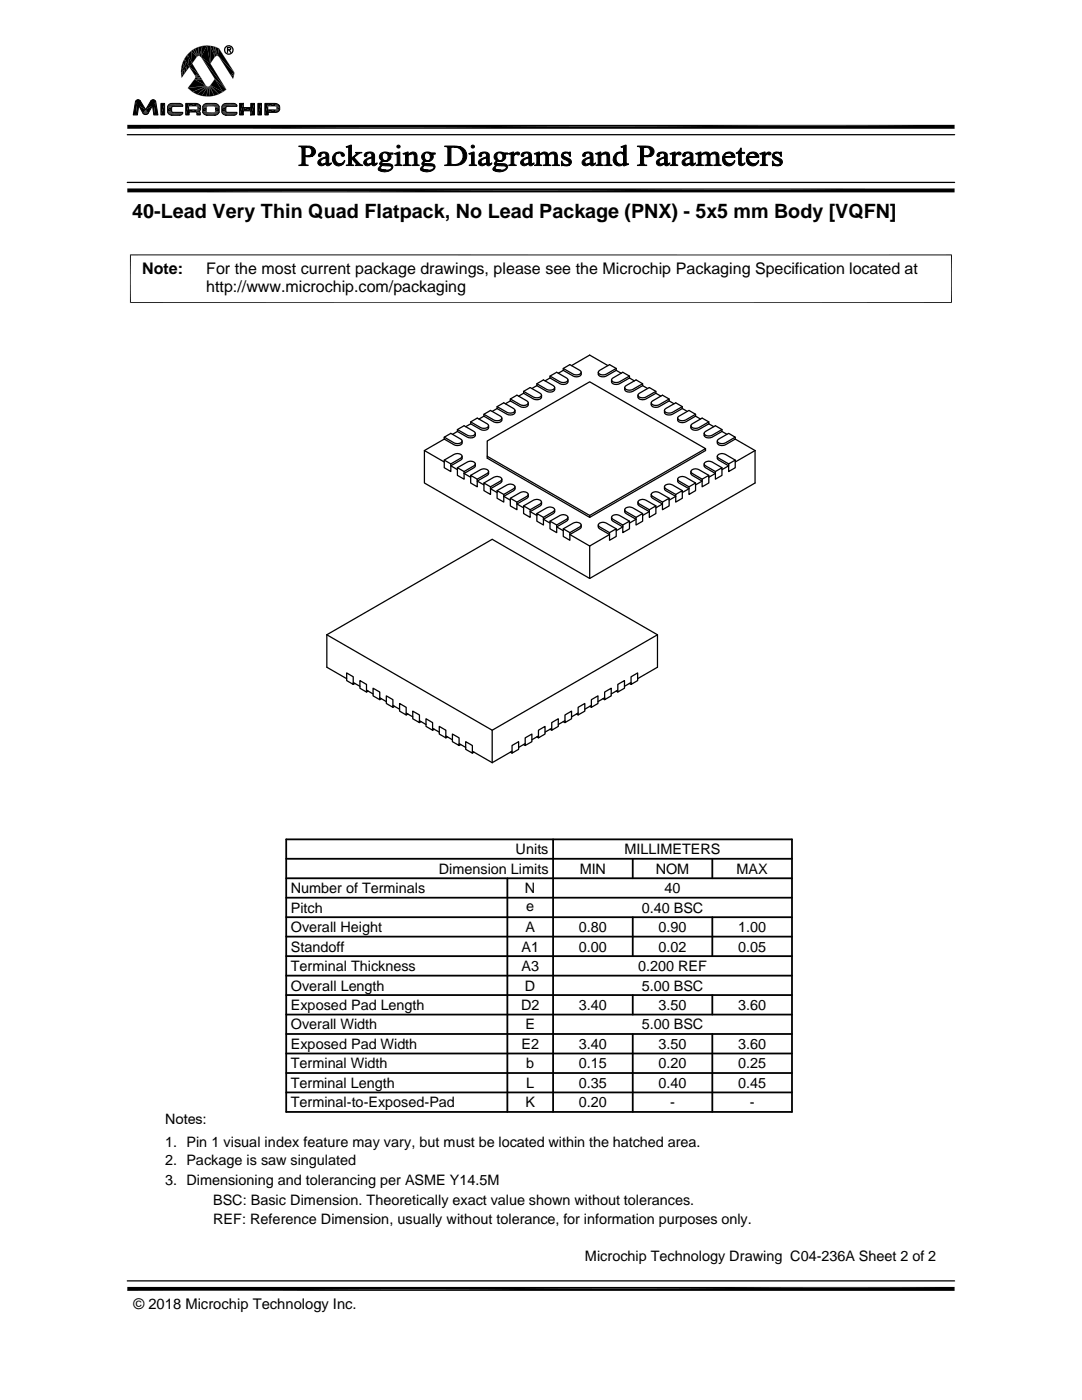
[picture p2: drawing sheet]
<svg xmlns="http://www.w3.org/2000/svg" width="216mm" height="279mm" viewBox="0 0 216 279" stroke-linecap="round" stroke-linejoin="round" font-family="sans-serif">
<g fill="none" stroke="#000" stroke-width=".25">
<path d="M45.4 9.9h.6v-.3l-.6-.1v1M45.7 9.9l.3 .6M25.4 36.4h165.1M25.4 26.9h165.1M34.3 23h.1M41.3 23h.1M42.9 23h.1M45.1 23h.1M48.6 20.6h.1M50 22.9h.1M101.8 79.6l2.3 1.3a.79 .79 0 0 0 .8 0 .79 .79 0 0 0 .4-.7l-2.2-1.3-1.3 .7v.4M104.5 78.1l2.2 1.3a.79 .79 0 0 0 .9 0 .79 .79 0 0 0 .4-.7l-2.2-1.4-1.3 .8v.4"/>
<path d="M104.5 78.5l2.2 1.2a.87 .87 0 0 0 1 0 .87 .87 0 0 0 .4-.8M104.5 78.5l-1 .6M107.1 76.6l2.3 1.2a.78 .78 0 0 0 .8 .1 .78 .78 0 0 0 .4-.7l-2.2-1.4-1.3 .8v.4M107.1 77l2.3 1.2a.86 .86 0 0 0 .9 0 .86 .86 0 0 0 .4-.9M107.1 77l-1 .5M109.7 75.1l2.3 1.2a.79 .79 0 0 0 .8 .1 .79 .79 0 0 0 .5-.8l-2.2-1.3-1.4 .8v.3M109.7 75.4l2.3 1.3a.87 .87 0 0 0 .9 0 .87 .87 0 0 0 .4-.9M109.7 75.4l-.9 .6M112.4 73.5l2.3 1.3a.79 .79 0 0 0 .8 0 .79 .79 0 0 0 .4-.7l-2.2-1.3-1.3 .7v.4M112.4 73.9l2.3 1.3a.87 .87 0 0 0 .9-.1 .87 .87 0 0 0 .4-.8M112.4 73.9l-1 .6M121.3 73l-3.6-2.1-3.7 2.1"/>
<path d="M123 73.9l1 .6M123 73.9l-2.3 1.3a.87 .87 0 0 1-.9-.1 .87 .87 0 0 1-.4-.8M123 73.5l-2.3 1.3a.79 .79 0 0 1-.8 0 .79 .79 0 0 1-.5-.7l2.2-1.3 1.4 .7v.4M125.6 75.4l1 .6M125.6 75.4l-2.3 1.3a.87 .87 0 0 1-.9 0 .87 .87 0 0 1-.4-.9M125.6 75.1l-2.3 1.2a.79 .79 0 0 1-.8 .1 .79 .79 0 0 1-.4-.8l2.2-1.3 1.3 .8v.3M128.2 77l1 .5M128.2 77l-2.2 1.2a.87 .87 0 0 1-1 0 .87 .87 0 0 1-.3-.9M128.2 76.6l-2.2 1.2a.79 .79 0 0 1-.9 .1 .79 .79 0 0 1-.4-.7l2.2-1.4 1.3 .8v.4M130.9 78.5l1 .6M130.9 78.5l-2.3 1.2a.87 .87 0 0 1-.9 0 .87 .87 0 0 1-.4-.8M130.9 78.1l-2.3 1.3a.79 .79 0 0 1-.8 0 .79 .79 0 0 1-.4-.7l2.2-1.4 1.3 .8v.4"/>
<path d="M133.5 79.6l-2.2 1.3a.79 .79 0 0 1-.9 0 .79 .79 0 0 1-.4-.7l2.2-1.3 1.3 .7v.4M84.7 89.9v6.5l33 19 33-19v-6.5M84.7 89.9l3.9 2.3M88.6 87.6l-3.9 2.3M88.6 91.8l1.4 .8v1.5l-1.4-.8zM88.6 91.8l2-1.1a1.11 1.11 0 0 1 1.6 .4l-.3 .3-1.9 1.2M88.6 87.2l2.3 1.3a.81 .81 0 0 0 1.3-.7l-2.2-1.3-1.4 .7v.4M88.6 87.6l2.3 1.3a.86 .86 0 0 0 .9-.1 .86 .86 0 0 0 .4-.8M91.3 93.3l2-1.1a1.11 1.11 0 0 1 1.5 .4l-.2 .4-2 1.1M91.3 85.7l2.2 1.3a.79 .79 0 0 0 .9 0 .79 .79 0 0 0 .4-.7l-2.2-1.3-1.3 .7v.4M91.3 93.3l1.3 .8v1.5l-1.3-.7zM91.3 86.1l-1 .6"/>
<path d="M91.3 86.1l2.2 1.3a.87 .87 0 0 0 1-.1 .87 .87 0 0 0 .3-.8M92.2 91.1v.5l-2.2 1.4 1.3 .7M93.9 94.9l1.3 .7v1.6l-1.3-.8zM93.9 94.9l2-1.2a1.13 1.13 0 0 1 1.6 .4l-.3 .4-2 1.1M93.9 84.2l2.3 1.2a.79 .79 0 0 0 .8 .1 .79 .79 0 0 0 .4-.7l-2.2-1.4-1.3 .8v.4M93.9 84.6l2.3 1.2a.87 .87 0 0 0 .9 0 .87 .87 0 0 0 .4-.8M93.9 84.6l-1 .6M94.8 92.6v.6l-.2 .1-2 1.2 1.3 .8M96.6 96.4l1.3 .8v1.5l-1.3-.8zM96.6 96.4l1.9-1.1a1.14 1.14 0 0 1 1.6 .3l-.2 .4-2 1.2M96.6 82.7l2.2 1.2a.79 .79 0 0 0 .9 .1 .79 .79 0 0 0 .4-.8l-2.2-1.3-1.3 .8v.4M96.6 83.1l2.2 1.2a.87 .87 0 0 0 1 0 .87 .87 0 0 0 .3-.9"/>
<path d="M96.6 83.1l-1 .5M97.2 88l20.5-11.8 23.1 13.3-23.1 13.4-20.5-11.8zM97.5 94.1l-.1 .6-.2 .2-2 1.1 1.4 .8M99.2 97.9l2-1.1a1.11 1.11 0 0 1 1.6 .4l-.3 .3-2 1.2M99.2 81.2l2.3 1.2a.79 .79 0 0 0 .8 .1 .79 .79 0 0 0 .4-.8l-2.2-1.3-1.3 .8v.3M99.2 97.9l1.3 .8v1.5l-1.3-.8zM99.2 81.5l2.3 1.3a.87 .87 0 0 0 .9 0 .87 .87 0 0 0 .4-.9M99.2 81.5l-1 .6M100.1 95.6v.6l-.2 .2-2 1.1 1.3 .8M101.8 99.4l1.3 .8v1.5l-1.3-.7zM101.8 99.4l2-1.1a1.11 1.11 0 0 1 1.6 .4l-.3 .4-2 1.1M101.8 80l2.3 1.3a.87 .87 0 0 0 .9-.1 .87 .87 0 0 0 .4-.8"/>
<path d="M101.8 80l-1 .6M102.8 97.2l-.1 .5-.2 .2-2 1.2 1.3 .7M105.4 98.7l-.1 .6-.2 .1-2 1.2 1.4 .7M129.9 98.7l.1 .6 .2 .1 2 1.2-1.3 .7M132.6 97.2v.5l.2 .2 2 1.2-1.3 .7M133.5 80l1 .6M133.5 80l-2.2 1.3a.87 .87 0 0 1-1-.1 .87 .87 0 0 1-.4-.8M133.5 99.4l-2-1.1a1.11 1.11 0 0 0-1.6 .4l.3 .4 2 1.1M134.8 98.7l1.3-.8v1.5l-1.3 .8zM135.2 95.6l.1 .6 .2 .2 2 1.1-1.4 .8M136.1 81.5l1 .6M136.1 81.5l-2.2 1.3a.85 .85 0 0 1-.9 0 .85 .85 0 0 1-.4-.9"/>
<path d="M136.1 81.2l-2.2 1.2a.79 .79 0 0 1-.9 .1 .79 .79 0 0 1-.4-.8l2.2-1.3 1.3 .8v.3M136.1 97.9l-1.9-1.1a1.11 1.11 0 0 0-1.6 .4l.2 .3 2 1.2M137.5 97.2l1.3-.8v1.5l-1.3 .8zM137.9 94.1v.6l.2 .2 2 1.1-1.3 .8M138.8 83.1l1 .5M138.8 83.1l-2.3 1.2a.87 .87 0 0 1-.9 0 .87 .87 0 0 1-.4-.9M138.8 82.7l-2.3 1.2a.79 .79 0 0 1-.8 .1 .79 .79 0 0 1-.4-.8l2.2-1.3 1.3 .8v.4M138.8 96.4l-2-1.1a1.14 1.14 0 0 0-1.6 .3l.3 .4 2 1.2M140.1 95.6l1.3-.7v1.5l-1.3 .8zM140.5 92.6l.1 .6 .2 .1 1.9 1.2-1.3 .8M140.8 89.5v.4l-23.1 13.4-20.5-11.9v-.3M141.4 84.6l1 .6"/>
<path d="M141.4 84.6l-2.2 1.2a.87 .87 0 0 1-1 0 .87 .87 0 0 1-.3-.8M141.4 84.2l-2.2 1.2a.79 .79 0 0 1-.9 .1 .79 .79 0 0 1-.4-.7l2.2-1.4 1.3 .8v.4M141.4 94.9l-2-1.2a1.11 1.11 0 0 0-1.5 .4l.2 .4 2 1.1M142.7 94.1l1.4-.8v1.6l-1.4 .7zM143.1 91.1l.1 .5 .2 .2 2 1.2-1.3 .7M143.2 87.8l2.2-1.3 1.3 .7-2.3 1.3a.79 .79 0 0 1-.8 0 .79 .79 0 0 1-.4-.7zM144.1 86.1l1 .6M144.1 86.1l-2.3 1.3a.86 .86 0 0 1-.9-.1 .86 .86 0 0 1-.4-.8M144.1 85.7l-2.3 1.3a.78 .78 0 0 1-.8 0 .78 .78 0 0 1-.4-.7l2.1-1.3 1.4 .7v.4M144.1 93.3l-2-1.1a1.11 1.11 0 0 0-1.6 .4l.3 .4 1.9 1.1M145.4 92.6l1.3-.8v1.5l-1.3 .8zM146.7 91.8l-2-1.1a1.14 1.14 0 0 0-1.6 .4l.3 .3 2 1.2"/>
<path d="M146.7 87.6l-2.3 1.3a.87 .87 0 0 1-.9 0 .87 .87 0 0 1-.4-.9M146.7 87.6l4 2.3M146.7 87.2v.4M150.7 89.9l-4 2.3M104.5 101l1.3 .7v1.6l-1.3-.8zM104.5 101l1.9-1.2a1.14 1.14 0 0 1 1.7 .4l-.3 .4-2 1.1M107.1 102.5l1.3 .8v1.5l-1.3-.8zM107.1 102.5l2-1.2a1.11 1.11 0 0 1 1.6 .4l-.3 .4-2 1.2M108.1 100.2l-.1 .6-.2 .2-2 1.1 1.3 .8M109.7 104l2-1.1a1.11 1.11 0 0 1 1.6 .4l-.2 .3-2 1.2M109.7 104l1.4 .8v1.5l-1.4-.8zM110.7 101.7l-.1 .6-.2 .2-2 1.1 1.3 .8"/>
<path d="M112.4 105.5l1.3 .8v1.5l-1.3-.7zM112.4 105.5l2-1.1a1.13 1.13 0 0 1 1.6 .4l-.3 .4-2 1.1M113.3 103.3v.5l-.2 .2-2 1.2 1.3 .7M116 104.8l-.1 .5-.2 .2-2 1.2 4 2.3M117.7 102.9v.4M117.7 109v6.4M119.4 104.8v.5l.3 .2 1.9 1.2-3.9 2.3M121.6 106.3l1.4-.8v1.6l-1.4 .7zM122 103.3l.1 .5 .2 .2 2 1.2-1.3 .7M123 105.5l-2-1.1a1.11 1.11 0 0 0-1.6 .4l.3 .4 1.9 1.1M124.3 104.8l1.3-.8v1.5l-1.3 .8zM124.7 101.7v.6l.2 .2 2 1.1-1.3 .8"/>
<path d="M125.6 104l-2-1.1a1.11 1.11 0 0 0-1.6 .4l.3 .3 2 1.2M126.9 103.3l1.3-.8v1.5l-1.3 .8zM127.3 100.2l.1 .6 .2 .2 2 1.1-1.4 .8M128.2 102.5l-1.9-1.2a1.14 1.14 0 0 0-1.6 .4l.2 .4 2 1.2M129.6 101.7l1.3-.7v1.5l-1.3 .8zM130.9 101l-2-1.2a1.13 1.13 0 0 0-1.6 .4l.3 .4 2 1.1M132.2 100.2l1.3-.8v1.6l-1.3 .7zM65.2 126.7l33-19.1 33 19.1v6.5l-4 2.2M65.2 126.7v6.5l4 2.2M65.2 126.7l33 19M69.2 134.3l1.3 .8v1.5l-1.3-.8zM70.5 136.2l1.3 .8"/>
<path d="M70.8 136.4l-.3 .2M71.8 135.8l1.3 .8v1.5l-1.3-.7zM73.1 137.7l1.3 .8M73.4 137.9l-.3 .2M74.4 137.4l1.4 .7v1.5l-1.4-.7zM75.8 139.3l1.3 .7M76.1 139.4l-.3 .2M77.1 138.9l1.3 .7v1.6l-1.3-.8zM118 139.6l1.3-.7v1.5l-1.3 .8zM120.3 139.4l.3 .2M120.6 138.1l1.4-.7v1.5l-1.4 .7zM120.6 139.3l-1.3 .7"/>
<path d="M123 137.9l.3 .2M123.3 137.7l-1.3 .8M123.3 136.6l1.3-.8v1.6l-1.3 .7zM125.6 136.4l.3 .2M125.9 136.2l-1.3 .8M125.9 135.1l1.3-.8v1.5l-1.3 .8zM131.2 126.7l-33 19M78.4 140.8l1.3 .7M78.7 141l-.3 .2M79.7 140.4l1.3 .8v1.5l-1.3-.8zM81 142.3l1.4 .8M81.4 142.5l-.4 .2"/>
<path d="M82.4 141.9l1.3 .8v1.5l-1.3-.8zM83.7 143.8l1.3 .8M84 144l-.3 .2M85 143.4l1.3 .8v1.5l-1.3-.7zM86.3 145.4l1.4 .7M86.7 145.5l-.4 .2M87.7 145l1.3 .7v1.6l-1.3-.8zM89 146.9l1.3 .7M89.3 147.1l-.3 .2M90.3 146.5l1.3 .8v1.5l-1.3-.8zM91.6 148.4l1.3 .8M91.9 148.6l-.3 .2"/>
<path d="M92.9 148l1.4 .8v1.5l-1.4-.8zM94.3 149.9l3.9 2.3M94.6 150.1l-.3 .2M98.2 145.7v6.5M101.8 150.1l.4 .2M102.2 149.9l-4 2.3M102.2 148.8l1.3-.8v1.5l-1.3 .8zM104.5 148.6l.3 .2M104.8 147.3l1.3-.8v1.5l-1.3 .8zM104.8 148.4l-1.3 .8M107.1 147.1l.3 .2M107.4 146.9l-1.3 .7"/>
<path d="M107.4 145.7l1.4-.7v1.5l-1.4 .8zM109.7 145.5l.4 .2M110.1 144.2l1.3-.8v1.6l-1.3 .7zM110.1 145.4l-1.3 .7M112.4 144l.3 .2M112.7 142.7l1.3-.8v1.5l-1.3 .8zM112.7 143.8l-1.3 .8M115 142.5l.4 .2M115.4 141.2l1.3-.8v1.5l-1.3 .8zM115.4 142.3l-1.4 .8M117.7 141l.3 .2M118 140.8l-1.3 .7"/>
<path d="M25.4 255.6h165.1"/>
<circle cx="45.7" cy="10" r=".85"/>
</g>
<g fill="none" stroke="#000" stroke-width=".36">
<path d="M57.1 179.2h100.9M57.1 175.3h100.9M57.1 171.4h100.9M57.1 167.5h100.9v54.4h-100.9zM101.2 175.3v46.6M110.4 167.5v54.4M126.3 171.4v3.9M142.1 171.4v3.9M57.1 186.9h100.9M57.1 183h100.9M57.1 198.6h100.9M57.1 194.7h100.9"/>
<path d="M57.1 190.8h100.9M126.3 183v7.8M126.3 198.6v3.9M142.1 183v7.8M142.1 198.6v3.9M57.1 214.1h100.9M57.1 206.4h100.9M57.1 202.5h100.9M57.1 210.2h100.9M57.1 218h100.9M126.3 206.4v15.5M142.1 206.4v15.5"/>
</g>
<g fill="none" stroke="#000" stroke-width=".2">
<path d="M27.1 20.1l.2-.1a.51 .51 0 0 1 .7 .1l1.1 1.8 1-1.8 .4-.2 .3 .1 .3 .3 .4 2.6h-.8l-.3-1.8-.9 1.5-.6 .3-.3-.3-.9-1.5-.3 1.8h-.8zM32.1 20.6h.8v2.3h-.8zM33.5 22.7h3M33.5 20.9h3M33.7 20.8h2.7M33.7 22.8h2.7M33.8 20.8l.5-.2h1.6a.58 .58 0 0 1 .6 .6l-2.1 .1-.2 .2 .2 .9h2.1v.2l-.4 .4h-1.8a.89 .89 0 0 1-.9-.6v-1.2zM33.9 20.7h2.3M34 23h2.2M37.1 20.6l2.3 .1a.9 .9 0 0 1 .7 .6 .9 .9 0 0 1-.3 1l.2 .2v.4h-.7v-.4l-.2-.1h-1.4v.5h-.6zM40.6 20.9h3M40.7 20.8h2.8"/>
<path d="M40.7 22.8h2.8M40.8 20.8l.5-.2h1.6a.95 .95 0 0 1 .8 .6v1.2a.95 .95 0 0 1-.8 .6h-1.6a.89 .89 0 0 1-.9-.6v-1.2zM40.9 20.7h2.3M41 23h2.2M43.6 22.7h-3M44.4 20.9h2.9M44.4 22.7h2.9M44.5 22.8h2.7M44.6 20.8l.5-.2h1.6a.58 .58 0 0 1 .6 .6l-2.1 .1-.1 .2 .1 .9h2.1v.2l-.4 .4h-1.8a.89 .89 0 0 1-.8-.6v-1.2zM44.7 20.7h2.3M44.8 23h2.2M47.2 20.8h-2.7"/>
<path d="M47.8 20.6h.8v.9h1.4v-.9h.8v2.3h-.8v-.8h-1.4v.8h-.8zM51.5 20.6h.7v2.3h-.7zM52.9 20.6h2a.9 .9 0 0 1 .9 .9 .9 .9 0 0 1-.8 .9h-1.5v.5h-.6zM26 50.8v9.7M189.9 50.8v9.7M189.9 50.9h-164M25.9 60.4h164"/>
</g>
<g fill="#000" stroke="#000" stroke-width=".2">
<path d="M80.4 30.6l.3 .1zM118.9 30.6l.2 .1zM123.9 29.3h.3zM151.6 30.6l.3 .1z"/>
<path d="M60.2 29.4h1.1h-.4v1.7h1.5l-1.5 .1v1.6l.6 .2h-1.9v-.1a.5 .5 0 0 0 .7-.6z" fill-rule="evenodd"/>
<path d="M59.6 29.1h1.6a1.26 1.26 0 0 1 1.3 .4 1.26 1.26 0 0 1 .3 1.3l-.4 .3h-1a.87 .87 0 0 0 .8-.9 .87 .87 0 0 0-.9-.8h-1.1z" fill-rule="evenodd"/>
<path d="M60.9 31.2h1.3z" fill-rule="evenodd"/>
<path d="M63.6 30.7l.3-.2h.6l-.4 .2a.36 .36 0 0 1-.1 .4 .36 .36 0 0 1-.3 .1l-.2-.1z" fill-rule="evenodd"/>
<path d="M63.5 32.1a1.65 1.65 0 0 1 1.6-.6 1.09 1.09 0 0 0-1.1 .9l.3 .3 .6 .1a.83 .83 0 0 1-.9 .3 .83 .83 0 0 1-.6-.7z" fill-rule="evenodd"/>
<path d="M63.9 30.5l.2-.1a1.3 1.3 0 0 1 1.5 .4l.1 1.9 .3 .1a.51 .51 0 0 1-.5 .3 .51 .51 0 0 1-.4-.3v-.1l-.3-.1 .3-.1v-1h-.5l.5-.3a.56 .56 0 0 0-.6-.7z" fill-rule="evenodd"/>
<path d="M64.4 32.8l.7-.1z" fill-rule="evenodd"/>
<path d="M65.7 32.7l.4-.2-.1 .3z" fill-rule="evenodd"/>
<path d="M67 30.6l.6-.1a1.1 1.1 0 0 0-.7 1.2 1.1 1.1 0 0 0 .9 1h.7a1.33 1.33 0 0 1-2-.2 1.33 1.33 0 0 1 .5-1.9z" fill-rule="evenodd"/>
<path d="M67.1 30.5a1.26 1.26 0 0 1 1.6 .4v.2a.46 .46 0 0 1-.5 0 .46 .46 0 0 1-.2-.5z" fill-rule="evenodd"/>
<path d="M67.8 32.7a.93 .93 0 0 0 .9-.7l.1 .2-.3 .5z" fill-rule="evenodd"/>
<path d="M69.1 29.3h.2z" fill-rule="evenodd"/>
<path d="M69.1 29.3l1-.3v3.7l.5 .3h-1.5l.3-.1 .2-.3v-3l-.1-.2z" fill-rule="evenodd"/>
<path d="M70.9 30.4h1.3l-.7 .4-.9 .6 1.2 1.3 .6 .3h-1.5l.2-.3-1-1.1 1-.8v-.3z" fill-rule="evenodd"/>
<path d="M72.8 30.7l.2-.2h.7h-.2a.46 .46 0 0 0-.3 .6l-.2 .2a.32 .32 0 0 1-.3-.2 .32 .32 0 0 1 .1-.4z" fill-rule="evenodd"/>
<path d="M72.7 32.1a1.64 1.64 0 0 1 1.5-.6 1.06 1.06 0 0 0-1.1 .9l.4 .3 .6 .1a.84 .84 0 0 1-.9 .3 .84 .84 0 0 1-.6-.7z" fill-rule="evenodd"/>
<path d="M73 30.5l.2-.1a1.31 1.31 0 0 1 1.5 .4l.1 1.9 .3 .1a.48 .48 0 0 1-.5 .3 .48 .48 0 0 1-.4-.4l-.2-.1 .2-.1v-1h-.5l.5-.3a.54 .54 0 0 0-.5-.7z" fill-rule="evenodd"/>
<path d="M73.6 32.8l.6-.1z" fill-rule="evenodd"/>
<path d="M74.9 32.7l.3-.2-.1 .3z" fill-rule="evenodd"/>
<path d="M75.7 33.3l.5-.3-.3 .5a.93 .93 0 0 0 1.1 .5h-1.4a.42 .42 0 0 1 .1-.7z" fill-rule="evenodd"/>
<path d="M76 30.6l.8-.3 .7 .2h-.7a.83 .83 0 0 0-.5 .8 .83 .83 0 0 0 .5 .7h.7l-1.1 .1-.2 .3 .4 .2a2.38 2.38 0 0 1 1.7 .4l.1 .4a1.97 1.97 0 0 1-2.8 .6h1.4a.8 .8 0 0 0 1.1-.7l-.3-.2-1.7-.1a.48 .48 0 0 1-.3-.5 .48 .48 0 0 1 .5-.4 .85 .85 0 0 1-.3-1.5z" fill-rule="evenodd"/>
<path d="M76.4 32.1h1z" fill-rule="evenodd"/>
<path d="M76.8 30.5h1.6v.3h-.5a.82 .82 0 0 1-.4 1.2h-.6a.82 .82 0 0 0 .5-.8 .82 .82 0 0 0-.6-.7z" fill-rule="evenodd"/>
<path d="M78.7 30.6l.3 .1z" fill-rule="evenodd"/>
<path d="M78.7 30.6l1.1-.3v2.1a.37 .37 0 0 0 .4 .5v.1h-1.4l.4-.3v-1.6l-.1-.3z" fill-rule="evenodd"/>
<path d="M80.4 30.6l1-.3v.6h-.5z" fill-rule="evenodd"/>
<path d="M80.9 30.9l1.3-.2-.8 .4 .1 1.6 .4 .3h-1.4l.4-.3z" fill-rule="evenodd"/>
<path d="M81.7 30.7a.84 .84 0 0 1 .9-.4 .84 .84 0 0 1 .6 .8v1.6l.5 .3h-1.5l.3-.1 .2-.3-.1-1.6-.3-.3z" fill-rule="evenodd"/>
<path d="M84.1 33.3l.5-.3-.2 .5a.93 .93 0 0 0 1 .5h-1.4a.42 .42 0 0 1 .1-.7z" fill-rule="evenodd"/>
<path d="M84.4 30.6l.9-.3 .6 .2h-.7a.83 .83 0 0 0-.5 .8 .83 .83 0 0 0 .5 .7h.7l-1.1 .1-.2 .3 .5 .2a2.38 2.38 0 0 1 1.6 .4l.1 .4a1.97 1.97 0 0 1-2.8 .6h1.4a.8 .8 0 0 0 1.2-.7l-.4-.2-1.7-.1a.48 .48 0 0 1-.3-.5 .48 .48 0 0 1 .5-.4 .85 .85 0 0 1-.3-1.5z" fill-rule="evenodd"/>
<path d="M84.8 32.1h1z" fill-rule="evenodd"/>
<path d="M85.2 30.5h1.6v.3h-.5a.81 .81 0 0 1-.4 1.2h-.6a.82 .82 0 0 0 .6-.8 .82 .82 0 0 0-.7-.7z" fill-rule="evenodd"/>
<path d="M88.7 29.1h2l1.3 .3-2 .1v3.2l1.9 .1-.9 .2h-2.3l.6-.2v-.2l.1-2.9a.46 .46 0 0 0-.7-.4z" fill-rule="evenodd"/>
<path d="M90.7 29.4h1.3a1.86 1.86 0 0 1 1.2 1.7 1.86 1.86 0 0 1-1.3 1.7h-1.2a1.73 1.73 0 0 0 1.7-1.7 1.73 1.73 0 0 0-1.7-1.7z" fill-rule="evenodd"/>
<path d="M93.6 30.6l.3 .1z" fill-rule="evenodd"/>
<path d="M93.6 30.6l1-.3v2.1a.36 .36 0 0 0 .1 .4 .36 .36 0 0 0 .4 .1v.1h-1.5v-.1a.38 .38 0 0 0 .5-.5v-1.5l-.1-.1z" fill-rule="evenodd"/>
<path d="M95.7 30.7l.2-.2h.6h-.1a.43 .43 0 0 0-.3 .6l-.2 .2a.32 .32 0 0 1-.3-.2 .32 .32 0 0 1 .1-.4z" fill-rule="evenodd"/>
<path d="M95.7 31.9l.9-.4h.5a1.08 1.08 0 0 0-1.1 .9l.4 .3 .5 .1a.79 .79 0 0 1-.9 .2 .79 .79 0 0 1-.5-.9z" fill-rule="evenodd"/>
<path d="M95.9 30.5a1.28 1.28 0 0 1 1.7 .4v1.7l.4 .2a.48 .48 0 0 1-.5 .3 .48 .48 0 0 1-.4-.4l-.2-.1 .2-.1v-1h-.5l.5-.2-.1-.6z" fill-rule="evenodd"/>
<path d="M96.5 32.8l.6-.1z" fill-rule="evenodd"/>
<path d="M97.8 32.7l.3-.2-.1 .3z" fill-rule="evenodd"/>
<path d="M98.6 33.3l.5-.3-.3 .5a.94 .94 0 0 0 1.1 .5h-1.4a.42 .42 0 0 1 .1-.7z" fill-rule="evenodd"/>
<path d="M98.9 30.6a1.47 1.47 0 0 1 1.5-.1h-.7a.81 .81 0 0 0-.6 .8 .81 .81 0 0 0 .7 .7h.6l-1.1 .1-.2 .5 1.7 .1a.6 .6 0 0 1 .5 .7 2.05 2.05 0 0 1-2.8 .6 4.5 4.5 0 0 0 2.3-.3l.2-.4-.2-.2h-1.3a.55 .55 0 0 1-.8-.6l.4-.4a.85 .85 0 0 1-.2-1.5z" fill-rule="evenodd"/>
<path d="M99.3 32.1h1z" fill-rule="evenodd"/>
<path d="M99.7 30.5h1.6v.3h-.6a.83 .83 0 0 1-.3 1.2h-.6h.1a.84 .84 0 0 0 .4-.8 .84 .84 0 0 0-.6-.7z" fill-rule="evenodd"/>
<path d="M101.5 30.6l.2 .1z" fill-rule="evenodd"/>
<path d="M101.5 30.6l1-.3v.6h.2l-.2 .3v1.5l.5 .3h-1.5l.5-.3v-1.7l-.1-.2z" fill-rule="evenodd"/>
<path d="M102.7 30.7h.2l-.4 .2z" fill-rule="evenodd"/>
<path d="M102.7 30.7a.49 .49 0 0 1 .5-.4 .49 .49 0 0 1 .5 .5 .49 .49 0 0 1-.8-.1z" fill-rule="evenodd"/>
<path d="M104.1 30.7l.3-.2h.6h-.2a.46 .46 0 0 0-.3 .6l-.1 .2a.32 .32 0 0 1-.4-.2 .32 .32 0 0 1 .1-.4z" fill-rule="evenodd"/>
<path d="M104 32.1a1.64 1.64 0 0 1 1.5-.6 1.06 1.06 0 0 0-1.1 .9l.4 .3 .6 .1a.84 .84 0 0 1-.9 .3 .84 .84 0 0 1-.6-.7z" fill-rule="evenodd"/>
<path d="M104.4 30.5l.1-.1a1.31 1.31 0 0 1 1.5 .4l.1 1.9 .3 .1a.48 .48 0 0 1-.5 .3 .48 .48 0 0 1-.4-.4l-.2-.1 .2-.1v-1h-.4l.4-.3a.54 .54 0 0 0-.5-.7z" fill-rule="evenodd"/>
<path d="M104.9 32.8l.6-.1z" fill-rule="evenodd"/>
<path d="M106.2 32.7l.4-.2-.2 .3z" fill-rule="evenodd"/>
<path d="M106.6 30.6l.3 .1z" fill-rule="evenodd"/>
<path d="M106.6 30.6l1.1-.3v.6h-.6l-.1-.1z" fill-rule="evenodd"/>
<path d="M107.1 30.9l1.3-.2-.7 .3v1.7l.4 .3h-1.4l.4-.3z" fill-rule="evenodd"/>
<path d="M107.9 30.7a.86 .86 0 0 1 1.5 .2h.2l-.2 .1 .1 1.7 .4 .3h-1.5l.5-.3v-1.5l-.2-.4z" fill-rule="evenodd"/>
<path d="M109.5 30.8l.2-.2 .5 .1-.6 .2h-.2z" fill-rule="evenodd"/>
<path d="M109.7 30.6a.85 .85 0 0 1 .9-.2 .85 .85 0 0 1 .6 .7v1.3a.37 .37 0 0 0 .5 .5v.1h-1.5l.5-.3v-1.5a.45 .45 0 0 0-.5-.5z" fill-rule="evenodd"/>
<path d="M112 32.1a1.36 1.36 0 0 0 1.6 .9l-1.6 .1z" fill-rule="evenodd"/>
<path d="M112.2 30.7l.2-.2h.5a.39 .39 0 0 0-.5 .2 .39 .39 0 0 0 .2 .5l.8 .4a.73 .73 0 0 1 .6 .6 .73 .73 0 0 1-.4 .8h-.5l.4-.4a1.73 1.73 0 0 0-1.1-.9l-.4-.5z" fill-rule="evenodd"/>
<path d="M112.4 30.5l.4-.2 .8 .1z" fill-rule="evenodd"/>
<path d="M112.2 33h1.4l-.5 .1z" fill-rule="evenodd"/>
<path d="M112.4 30.5l1.4-.2v.9l-.2-.1a.7 .7 0 0 0-.7-.6z" fill-rule="evenodd"/>
<path d="M116.5 30.6l.1-.1h.6l-.4 .2a.36 .36 0 0 1 0 .4 .36 .36 0 0 1-.4 .1l-.1-.2z" fill-rule="evenodd"/>
<path d="M116.5 31.8l.8-.3h.5a1.09 1.09 0 0 0-1.1 .9l.3 .3 .6 .1a.89 .89 0 0 1-1.5-.2l.1-.4z" fill-rule="evenodd"/>
<path d="M116.6 30.5l.2-.1a1.1 1.1 0 0 1 1.3 .2 1.1 1.1 0 0 1 .2 1.2v.8l.4 .2a.51 .51 0 0 1-.4 .3 .51 .51 0 0 1-.5-.3v-.1l-.2-.1 .2-.1v-1h-.5l.5-.3a.55 .55 0 0 0-.6-.7z" fill-rule="evenodd"/>
<path d="M117.1 32.8l.7-.1z" fill-rule="evenodd"/>
<path d="M118.5 32.7l.3-.2-.1 .3z" fill-rule="evenodd"/>
<path d="M118.9 30.6l1-.3v.6h-.6z" fill-rule="evenodd"/>
<path d="M119.3 30.9l1.4-.2-.8 .4v1.3a.39 .39 0 0 0 .1 .4 .39 .39 0 0 0 .4 .1v.1h-1.5l.5-.3z" fill-rule="evenodd"/>
<path d="M120.1 30.7a.84 .84 0 0 1 .9-.3 .84 .84 0 0 1 .6 .7l.1 1.6 .4 .3h-1.4l.4-.3v-1.7l-.4-.3z" fill-rule="evenodd"/>
<path d="M122.7 30.9l.4-.4h.6a1.2 1.2 0 0 0-.8 1.2 1.2 1.2 0 0 0 .9 1.1h-1a1.4 1.4 0 0 1-.1-1.9z" fill-rule="evenodd"/>
<path d="M123.1 30.5a1.12 1.12 0 0 1 1.3 .1z" fill-rule="evenodd"/>
<path d="M123.9 29.3l1-.3v3.3l.3 .4h-.8a1.19 1.19 0 0 1-1.6 .1h1l.6-.3v-1.4l-.3-.5h.3v-1v-.2z" fill-rule="evenodd"/>
<path d="M124.4 32.7h1v.1l-1 .3z" fill-rule="evenodd"/>
<path d="M127.7 29.4h1.1h-.4v1.7h1.6l-1.6 .1v1.1a.47 .47 0 0 0 .1 .5 .47 .47 0 0 0 .6 .1v.1h-1.9l.4-.1 .2-.3z" fill-rule="evenodd"/>
<path d="M127.2 29.1h1.6a1.23 1.23 0 0 1 1.3 .4 1.23 1.23 0 0 1 .2 1.3l-.3 .3h-1.1a.87 .87 0 0 0 .9-.9 .87 .87 0 0 0-1-.8h-1.1z" fill-rule="evenodd"/>
<path d="M128.4 31.2h1.4z" fill-rule="evenodd"/>
<path d="M131.2 30.7l.3-.2h.6h-.2a.42 .42 0 0 0-.3 .6l-.2 .2a.32 .32 0 0 1-.3-.2 .32 .32 0 0 1 .1-.4z" fill-rule="evenodd"/>
<path d="M131.3 31.9l.7-.4h.6a1.12 1.12 0 0 0-1.1 .9l.4 .3 .6 .1a.79 .79 0 0 1-1 .2 .79 .79 0 0 1-.5-.9z" fill-rule="evenodd"/>
<path d="M131.5 30.5a1.23 1.23 0 0 1 1.6 .4l.1 1.7 .3 .2a.48 .48 0 0 1-.5 .3 .48 .48 0 0 1-.4-.4l-.2-.1 .2-.1v-1h-.4l.4-.2-.1-.6-.4-.2z" fill-rule="evenodd"/>
<path d="M132 32.8l.6-.1z" fill-rule="evenodd"/>
<path d="M133.3 32.7l.3-.2-.1 .3z" fill-rule="evenodd"/>
<path d="M133.7 30.6l.3 .1z" fill-rule="evenodd"/>
<path d="M133.7 30.6l1-.3v.6h.2l-.2 .3 .1 1.5 .5 .3h-1.6l.5-.3v-1.8l-.1-.1z" fill-rule="evenodd"/>
<path d="M134.9 30.7h.3l-.5 .2z" fill-rule="evenodd"/>
<path d="M134.9 30.7a.48 .48 0 0 1 .5-.4 .48 .48 0 0 1 .5 .5 .47 .47 0 0 1-.7-.1z" fill-rule="evenodd"/>
<path d="M136.3 30.7l.3-.2h.6a.44 .44 0 0 0-.5 .6 .31 .31 0 0 1-.4 .1 .31 .31 0 0 1 0-.5z" fill-rule="evenodd"/>
<path d="M136.4 31.9l.7-.4h.6a1.11 1.11 0 0 0-1 .9l.3 .3 .6 .1a.79 .79 0 0 1-1 .2 .79 .79 0 0 1-.4-.9z" fill-rule="evenodd"/>
<path d="M136.6 30.5a1.23 1.23 0 0 1 1.7 .4v1.7l.4 .2a.48 .48 0 0 1-.5 .3 .48 .48 0 0 1-.5-.4l-.2-.1 .2-.1v-1h-.4l.4-.2-.1-.6z" fill-rule="evenodd"/>
<path d="M137.1 32.8l.6-.1z" fill-rule="evenodd"/>
<path d="M138.4 32.7l.4-.2-.1 .3z" fill-rule="evenodd"/>
<path d="M138.8 30.6l.3 .1z" fill-rule="evenodd"/>
<path d="M138.8 30.6l1.1-.3v.6h-.6l-.1-.1z" fill-rule="evenodd"/>
<path d="M139.3 30.9l1.3-.2-.7 .3v1.7l.5 .3h-1.5l.4-.3z" fill-rule="evenodd"/>
<path d="M140.1 30.7a.86 .86 0 0 1 1.5 .2h.2l-.2 .2 .1 1.6 .4 .3h-1.4l.4-.3v-1.8l-.4-.2z" fill-rule="evenodd"/>
<path d="M141.8 30.8l.1-.2 .5 .1-.8 .2z" fill-rule="evenodd"/>
<path d="M141.9 30.6a.85 .85 0 0 1 1-.2 .85 .85 0 0 1 .5 .8l.1 1.5 .4 .3h-1.5v-.1a.37 .37 0 0 0 .5-.4v-1.2a.52 .52 0 0 0-.5-.6z" fill-rule="evenodd"/>
<path d="M144.5 30.7l.3-.2h.6a.73 .73 0 0 0-.8 .7l-.4 .1z" fill-rule="evenodd"/>
<path d="M144.8 30.5a1.17 1.17 0 0 1 1.9 .9h-2.1a1.11 1.11 0 0 0 1.1 1.2l-1.2 .1-.3-.7v-.6v-.1l1.8-.1a.62 .62 0 0 0-.6-.7z" fill-rule="evenodd"/>
<path d="M144.5 32.7l1.2-.1a.85 .85 0 0 0 .9-.6l.1 .1a1.26 1.26 0 0 1-1 1 1.26 1.26 0 0 1-1.2-.4z" fill-rule="evenodd"/>
<path d="M147.8 29.5h.1v.9h.7v.2h-.7v1.9l.3 .2-.8 .1v-2.2l-.5-.1 .6-.4z" fill-rule="evenodd"/>
<path d="M147.4 32.8l.9-.1 .2-.2h.2l-.1 .1a.68 .68 0 0 1-1.2 .2z" fill-rule="evenodd"/>
<path d="M149.3 30.7l.3-.2h.5a.73 .73 0 0 0-.7 .7l-.4 .1z" fill-rule="evenodd"/>
<path d="M149.6 30.5l.1-.1a1.13 1.13 0 0 1 1.7 1h-2a1.1 1.1 0 0 0 1.1 1.2l-1.3 .1-.3-.7 .1-.7 1.7-.1a.66 .66 0 0 0-.6-.7z" fill-rule="evenodd"/>
<path d="M149.2 32.7l1.5-.1 .4-.2 .2-.4a1.16 1.16 0 0 1-.8 1.1 1.16 1.16 0 0 1-1.3-.4z" fill-rule="evenodd"/>
<path d="M151.6 30.6l1.1-.3v.6h.1l-.1 .3v1.5l.5 .3h-1.5l.4-.3v-1.5v-.4z" fill-rule="evenodd"/>
<path d="M152.8 30.7h.3l-.4 .2z" fill-rule="evenodd"/>
<path d="M152.9 30.6a.46 .46 0 0 1 .6-.3 .46 .46 0 0 1 .3 .5 .49 .49 0 0 1-.7-.1h-.3z" fill-rule="evenodd"/>
<path d="M154.1 32.1a1.35 1.35 0 0 0 1.6 .9l-1.6 .1z" fill-rule="evenodd"/>
<path d="M154.4 30.6l.6-.1h-.3a.35 .35 0 0 0-.2 .3 .35 .35 0 0 0 .2 .4l.8 .4a.73 .73 0 0 1 .6 .6 .73 .73 0 0 1-.4 .8h-.5l.4-.4a1.71 1.71 0 0 0-1.1-.9 .65 .65 0 0 1-.1-1.1z" fill-rule="evenodd"/>
<path d="M154.5 30.5l.4-.2 .8 .1z" fill-rule="evenodd"/>
<path d="M154.3 33h1.4l-.5 .1z" fill-rule="evenodd"/>
<path d="M154.5 30.5l1.4-.2v.9l-.2-.1a.7 .7 0 0 0-.7-.6z" fill-rule="evenodd"/>
<circle cx="79.5" cy="29.3" r=".31"/>
<circle cx="94.3" cy="29.3" r=".31"/>
</g>
<g fill="#000">
<path d="M27.4 19.9l.3 1.2zM27.4 19.9h.2l.1 1.2zM27.6 19.9l.1 1.2zM27.6 19.9h.2l-.1 1.2zM27.8 19.9l-.1 1.2zM27.8 19.9l.1 .1-.2 1.1zM30.2 20l.1-.1 .1 1.2zM30.3 19.9l.1 1.2zM30.6 19.9l-.2 1.2zM30.3 19.9h.3l-.2 1.2zM30.6 19.9h.1l-.3 1.2zM30.7 19.9l-.3 1.2z"/>
<path d="M36.1 14.3v.6zM36.1 14.3l.1 .6zM36.1 13.7v.6zM36.1 14.9l.1 .7zM36.2 13.7l-.1 .6zM36.2 14.9v.7zM36.2 13.1l-.1 .6zM37.8 13.4l-1.6 2.2zM36.3 13.1l-.2 .6zM37.8 13.4l-1.5 2.1zM36.1 14.3l.2 1.2zM36.4 12.5l-.2 .6z"/>
<path d="M36.2 13.4l.4 1.6-.5-.7zM36.1 14.3l.5 .7-.3 .5zM36.7 11.9l-.3 .6zM36.4 12.5l.5 2.1-.7-1.2zM36.2 13.4l.7 1.2-.3 .4zM37 11.3l-.3 .6zM37 11.4l-.3 .5zM36.8 11.7l.5 2.3-.9-1.5zM36.4 12.5l.9 1.5-.4 .6zM37.4 10.9l-.4 .4zM37.4 10.9l-.4 .5zM37.5 17.6l.5 .4z"/>
<path d="M37.8 13.4l1.1 1.6zM37.8 13.4l1.1 1.7zM37.4 10.9l.4 2.5-1-1.7zM36.8 11.7l1 1.7-.5 .6zM37.8 10.4l-.4 .5zM37.4 10.9l.4-.5zM38 18l.5 .4zM37.8 10.4l.5-.4zM38.3 12.7l2.8 4.4zM38.3 12.7l1.3 2-1.8-1.4zM37.4 10.9l.8-.7 .2 2.5zM37.4 10.9l1 1.8-.6 .7z"/>
<path d="M38.5 18.4l.6 .3zM38.3 10l.6-.3zM39 15.5l-.1 .2zM38.9 15.7l-1.4 1.9zM39 15.3v.2zM38.9 15.1l.1 .2zM38.9 15l.1 .3zM39.1 18.7l.6 .3zM39.2 11.4l-.9 1.3zM38.2 10.2l.3-.3 .7 1.5zM38.2 10.2l1 1.2-.8 1.3zM39.2 11.4l-.8 1.3z"/>
<path d="M39.4 11.2l-.2 .2zM38.5 9.9l.5-.2 .4 1.5zM38.5 9.9l.9 1.3-.2 .2zM38.8 9.7l.6-.3zM39.2 11.4l.2-.2zM39 9.7l.6-.3v1.8zM39 9.7l.6 1.5h-.2zM37.8 13.3l1.8 1.4-.7 .4zM38.9 15.1l.7-.4 .2 .4zM39.4 11.2h.2zM39.7 19l.6 .2zM39.6 11.2h.2z"/>
<path d="M39.6 9.4l.8-.2-.6 2zM39.6 9.4l.2 1.8h-.2zM38.9 15.1h.9l-.8 .2zM39 15.3l.8-.2 .3 .4zM39.8 11.2l.2 .1zM39.8 11.2h.2zM39.4 9.4l.6-.2zM40.4 9.2l.9-.1-1.2 2.3zM40.4 9.2l-.3 2.2-.3-.2zM39 15.3l1.1 .2h-1.1zM39 15.5h1.1l.2 .4zM40 11.2l.1 .2z"/>
<path d="M40.2 11.4l1.8 1.3 3.1 5.1zM40.3 19.1l.6 .2zM40.3 19.1l.7 .1zM39 15.5l1.3 .4-1.5-.1zM38.8 15.8l1.5 .1 .8 1.2zM40 9.2l.6-.1zM40.9 19.3h.7zM41 19.2l.6 .1zM41.1 17.1l.1 .1zM38.8 15.8l2.3 1.3-3.6 .5zM37.5 17.6l3.7-.4zM37.5 17.6l3.7-.4-2.8 1.2z"/>
<path d="M38.4 18.4l2.8-1.2 .1 .1zM41.2 17.2l.2 .1zM40.6 9.1h.7zM38.4 18.4l2.9-1.1-2 1.5zM39.3 18.8l2-1.5h.1zM41.4 17.3h.2zM39.3 18.8l2.1-1.5-1.1 1.8zM41.4 17.3l-1.1 1.8zM41.5 17.3l-.3 1.9-.9-.1zM41.5 17.3h.1l-.4 1.9zM41.6 19.3l.6-.1zM41.6 17.3l.2-.1z"/>
<path d="M41.6 17.3l.3 1.9h-.7zM41.8 17.2l.9 1.9-.8 .1zM41.8 17.2l.1-.1 .8 2zM42 17l-.2 .2zM41.8 17.2l.2-.1zM41.3 9.1h.6zM41.9 17.1l1.8 1.7-1 .3zM41.9 17.1l.1-.1 1.7 1.8zM42.8 11.4l-.9 1.3zM42.9 15.7l-.9 1.4zM41.3 9.1h.7v3.6zM41.3 9.1l.7 3.6-1.9-1.3z"/>
<path d="M42.8 11.4l-.8 1.3zM42 17l2.5 1.4-.8 .4zM42.9 15.8l1.6 2.6-2.5-1.4zM42.2 19.2l.7-.1zM41.9 9.1l.6 .1zM40.1 11.4l2.8 4.3zM42 9.1l.5 .1 .4 2.1zM42 9.1l.9 2.2-.9 1.4zM42.9 19.1l.6-.2zM42.9 15.8l2.2 2-.6 .6zM40.2 11.4l4.9 6.4-2.2-2zM42.8 11.4l.2-.2z"/>
<path d="M42.5 9.2l.6 .2zM42.5 9.2l.4 .2 .3 1.8zM42.5 9.2l.7 2-.3 .1zM43 11.2h.2zM43.2 11.2h.2zM42.9 9.4l.8 .3-.3 1.5zM42.9 9.4l.5 1.8h-.2zM43.5 18.9l.6-.3zM43.4 11.2l.2 .1zM43.1 9.4l.6 .3zM43.1 9.4l.6 .2zM43.7 9.7l3 4.8-3-3.2z"/>
<path d="M43.7 9.7v1.6l-.3-.1zM43.6 11.2l.1 .2zM43.7 11.4l2.8 4.3zM44.1 18.6l.6-.3zM44.7 18.2l.5-.3zM41.9 12.7l3.3 5.1zM43.7 11.3l3 3.2-.7 .5zM46.7 15.1l-.2 .6zM46 14.9l.7 .2-.2 .6zM46.8 14.5l-.1 .6zM46 14.9l.4-.2 .3 .4zM46.4 14.7l.4-.2-.1 .6z"/>
<path d="M43.7 9.7l3.1 4.8zM43.7 9.6l3.1 4.9zM25.4 37.6h165.1l-165.1 .8zM25.4 38.4l165.1-.8v.8zM25.4 24.9h165.1l-165.1 .8zM25.4 25.7l165.1-.8v.8zM27 20.3l.4 2.6h-.8zM27 20.3l.7 .8-.3 1.8zM27.1 20.1l.6 1-.7-.8zM27.1 20.1l.6 1zM27.1 20.1l.1-.1 .5 1.1zM27.2 20l.5 1.1z"/>
<path d="M27.2 20l.2-.1 .3 1.2zM27.9 20l-.2 1.1zM27.9 20l.1 .2-.3 .9zM28 20.2l-.3 .9zM28 20.2l1.1 1.7-1.4-.8zM27.7 21.1l1.4 .8-.5 .7zM29.1 21.9l-.4 .9-.1-.2zM29.1 21.9l-.2 1-.2-.1zM29.1 21.9v1h-.2zM29.1 21.9l.1 1h-.1zM29.1 21.9l.3 .9-.2 .1zM29.1 21.9l.5 .7-.2 .2z"/>
<path d="M29.1 21.9l1.3-.8-.8 1.5zM30.1 20.2l.3 .9-1.3 .8zM30.1 20.2l.3 .9zM30.2 20l.2 1.1zM30.2 20l.2 1.1-.3-.9zM30.7 19.9l.2 .1-.5 1.1zM30.9 20l-.5 1.1zM30.9 20l.1 .1-.6 1zM31 20.1l-.6 1zM31 20.1l.1 .2-.7 .8zM31.1 20.3l-.4 2.6-.3-1.8zM31.1 20.3l.4 2.6h-.8z"/>
<path d="M32.1 20.6h.8l-.8 2.3zM32.9 20.6v2.3h-.8zM33.4 21.2h1.1l-1.1 .2zM33.4 21.4l1.1-.2-.2 .2zM33.4 21.4h.9l-.9 .1zM33.4 21.5l.9-.1-.1 .1zM33.4 22.3l1 .1h-1zM33.4 22.3l1 .1zM33.4 22.2l.9 .1h-.9zM33.4 22.2h.8l.1 .1zM33.4 21.5l.8 .7h-.8zM33.4 21.5h.8v.7z"/>
<path d="M33.9 20.7l2-.1zM34 22.9l1.9 .1zM37.1 20.6h.6l-.6 2.3zM37.7 20.6v2.3h-.6zM37.7 21.8h1.5l-1.5 .6zM37.7 22.4l1.5-.6v.6zM37.7 20.6h1.4l-1.4 .6zM37.7 21.2l1.4-.6v.6zM39.1 22.4l.7-.1zM39.1 20.6l.1 .7zM39.4 20.7l-.2 .6zM39.1 20.6l.3 .1-.2 .6z"/>
<path d="M39.2 22.4l.6-.1 .1 .1zM39.2 22.4h.7zM39.2 21.8l.3 .6h-.3zM39.6 20.8l-.3 .5zM39.4 20.7l.2 .1-.4 .5zM39.3 21.8l.5 .5-.3 .1zM39.2 21.8l.3 .6zM39.3 22.5l.6-.1 .1 .1zM39.3 22.5h.7l-.7 .4zM39.3 22.9l.7-.4v.4zM39.3 21.3l.5-.4zM39.6 20.8l.2 .1-.5 .4z"/>
<path d="M39.3 21.8l.5 .5zM39.3 21.8l.6 .3-.1 .2zM39.3 21.4l.7-.3zM39.3 21.4l.5-.5 .2 .2zM39.3 21.8h.7l-.1 .3zM39.3 21.8l.6 .3zM39.4 21.7l.6 .1zM39.4 21.4l.6-.3v.3zM39.4 21.4h.6l-.6 .3zM39.4 21.7l.6-.3v.4zM40.4 21.5l.9 .7h-.9zM40.4 21.5h.9v.7z"/>
<path d="M40.4 22.3l1 .1h-1zM40.4 22.3l1 .1zM40.4 22.2l.9 .1h-.9zM40.4 22.2h.9v.1zM40.4 21.2h1.1l-1.1 .2zM40.4 21.4l1.1-.2-.2 .2zM40.4 21.4h.9l-.9 .1zM40.4 21.5l.9-.1v.1zM41.3 20.6l1.9 .1zM41.3 23l1.9-.1zM42.9 21.4h.8v.1zM42.9 21.4l.8 .1h-.8z"/>
<path d="M42.7 21.2h1v.2zM42.7 21.2l1 .2h-.8zM42.9 22.3l.8-.1v.1zM42.9 22.2h.8l-.8 .1zM42.7 22.4l1-.1v.1zM42.7 22.4l1-.1zM42.9 22.2l.8-.7v.7zM42.9 21.5h.8l-.8 .7zM44.3 21.5l.8 .7h-.8zM44.3 21.5h.8v.7zM44.3 22.2l.8 .1h-.8zM44.3 22.2h.8v.1z"/>
<path d="M44.3 22.3l.9 .1h-.9zM44.3 22.3l.9 .1zM44.3 21.4h.8l-.8 .1zM44.3 21.5l.8-.1v.1zM44.3 21.2h1l-1 .2zM44.3 21.4l1-.2-.2 .2zM44.8 22.9l1.9 .1zM44.7 20.7l2-.1zM47.8 20.6h.8l-.8 2.3zM48.6 20.6v2.3h-.8zM48.5 21.5l1.6 .6h-1.6zM50 20.6h.8l-.8 2.3z"/>
<path d="M50.8 20.6v2.3h-.8zM48.5 21.5h1.6v.6zM51.5 20.6h.7l-.7 2.3zM52.2 20.6v2.3h-.7zM52.9 20.6h.6l-.6 2.3zM53.5 20.6v2.3h-.6zM53.5 20.6h1.4l-1.4 .6zM53.5 21.2l1.4-.6v.6zM53.5 21.8h1.5l-1.5 .6zM53.5 22.4l1.5-.6v.6zM54.9 20.6v.7zM54.9 20.6l.3 .1-.3 .6z"/>
<path d="M55.2 20.7l-.3 .6zM55 21.8l.3 .6h-.3zM55.2 20.7l.2 .1-.4 .5zM55.4 20.8l-.3 .5zM55.1 21.8l.4 .4-.2 .2zM55 21.8l.3 .6zM55.4 20.8l.2 .1-.5 .4zM55.1 21.3l.5-.4zM55.1 21.8l.6 .3-.2 .1zM55.1 21.8l.4 .4zM55.1 21.4l.5-.5 .2 .2zM55.1 21.4l.7-.3z"/>
<path d="M55.1 21.8h.7l-.1 .3zM55.1 21.8l.6 .3zM55.1 21.4l.7-.3v.3zM55.1 21.4h.7l-.7 .3zM55.1 21.7l.7-.3v.4zM55.1 21.7l.7 .1zM25.4 256.8h165.1l-165.1 .8zM25.4 257.6l165.1-.8v.8z"/>
</g>
<path d="M41.8 17.2v2" fill="none" stroke="#000" stroke-width=".28"/>
<path d="M36.5 22.5h-3.1M36.5 21.1h-3.1M40.4 22.5h3.3M40.4 21.1h3.3M44.3 22.5h3M44.3 21.1h3" fill="none" stroke="#000" stroke-width=".21"/>
<text font-size="3.9" x="26.4" y="43.5">40-Lead Very Thin Quad Flatpack, No Lead Package (PNX) - 5x5 mm Body [VQFN]</text>
<g font-size="3.2">
<text x="28.4" y="54.6">Note:</text>
<text x="41.1" y="58.3">http://www.microchip.com/packaging</text>
<text x="41.1" y="54.6">For the most current package drawings, please see the Microchip Packaging Specification located at</text>
</g>
<g font-size="2.9">
<text x="102.9" y="170.5">Units</text>
<text x="124.6" y="170.5">MILLIMETERS</text>
<text x="58" y="178.2">Number of Terminals</text>
<text x="87.6" y="174.4">Dimension Limits</text>
<text x="104.8" y="178.2">N</text>
<text x="115.7" y="174.4">MIN</text>
<text x="130.8" y="174.4">NOM</text>
<text x="132.6" y="178.2">40</text>
<text x="147" y="174.4">MAX</text>
<text x="58" y="182.1">Pitch</text>
<text x="105" y="181.8">e</text>
<text x="128" y="182.1">0.40 BSC</text>
<text x="58" y="186">Overall Height</text>
<text x="58" y="189.9">Standoff</text>
<text x="104.1" y="189.9">A1</text>
<text x="104.8" y="186">A</text>
<text x="115.5" y="186">0.80</text>
<text x="115.5" y="189.9">0.00</text>
<text x="131.4" y="186">0.90</text>
<text x="131.4" y="189.9">0.02</text>
<text x="147.3" y="186">1.00</text>
<text x="147.3" y="189.9">0.05</text>
<text x="58" y="193.8">Terminal Thickness</text>
<text x="58" y="197.7">Overall Length</text>
<text x="104.1" y="193.8">A3</text>
<text x="104.8" y="197.7">D</text>
<text x="127.3" y="193.8">0.200 REF</text>
<text x="128" y="197.7">5.00 BSC</text>
<text x="58" y="201.6">Exposed Pad Length</text>
<text x="104" y="201.6">D2</text>
<text x="115.5" y="201.6">3.40</text>
<text x="131.4" y="201.6">3.50</text>
<text x="147.3" y="201.6">3.60</text>
<text x="58" y="205.4">Overall Width</text>
<text x="58" y="209.3">Exposed Pad Width</text>
<text x="104" y="209.3">E2</text>
<text x="104.8" y="205.4">E</text>
<text x="115.5" y="209.3">3.40</text>
<text x="128" y="205.4">5.00 BSC</text>
<text x="131.4" y="209.3">3.50</text>
<text x="147.3" y="209.3">3.60</text>
<text x="58" y="213.2">Terminal Width</text>
<text x="105" y="213.2">b</text>
<text x="115.5" y="213.2">0.15</text>
<text x="131.4" y="213.2">0.20</text>
<text x="147.3" y="213.2">0.25</text>
<text x="58" y="217.1">Terminal Length</text>
<text x="58" y="221">Terminal-to-Exposed-Pad</text>
<text x="104.8" y="221">K</text>
<text x="105" y="217.1">L</text>
<text x="115.5" y="217.1">0.35</text>
<text x="115.5" y="221">0.20</text>
<text x="131.4" y="217.1">0.40</text>
<text x="133.7" y="221">-</text>
<text x="147.3" y="217.1">0.45</text>
<text x="149.6" y="221">-</text>
<text x="32.9" y="224.3">Notes:</text>
<text x="32.9" y="228.9">1. Pin 1 visual index feature may vary, but must be located within the hatched area.</text>
<text x="32.9" y="232.6">2. Package is saw singulated</text>
<text x="32.9" y="236.5">3. Dimensioning and tolerancing per ASME Y14.5M</text>
<text x="42.5" y="244.3">REF: Reference Dimension, usually without tolerance, for information purposes only.</text>
<text x="42.5" y="240.6">BSC: Basic Dimension. Theoretically exact value shown without tolerances.</text>
<text x="116.7" y="251.7">Microchip Technology Drawing C04-236A Sheet 2 of 2</text>
<text x="26.6" y="261.3">© 2018 Microchip Technology Inc.</text>
</g>
</svg>
